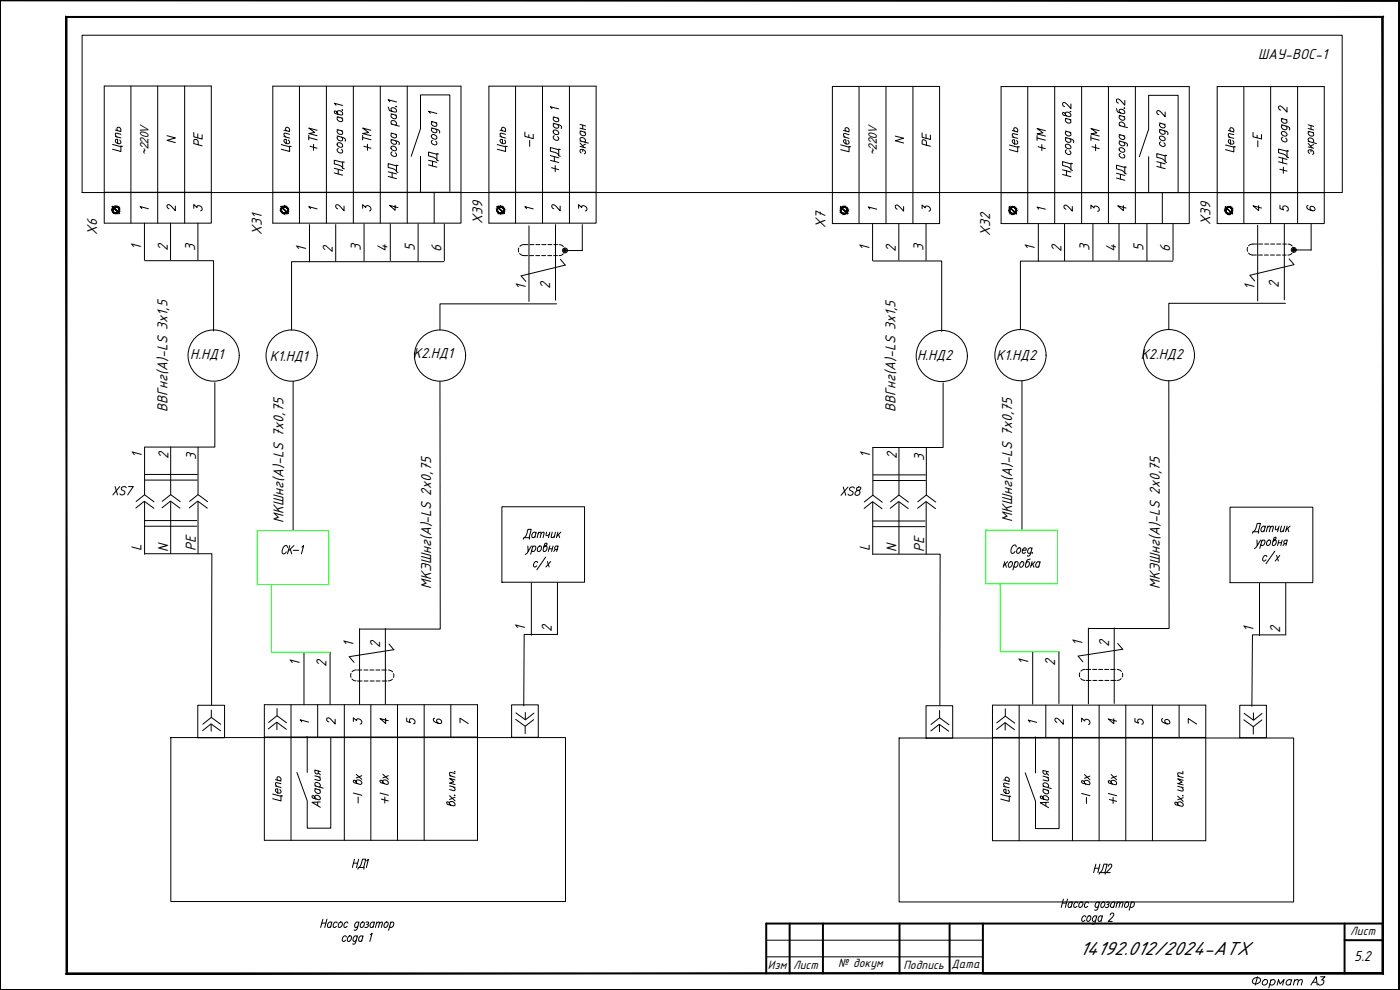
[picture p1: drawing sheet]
<svg xmlns="http://www.w3.org/2000/svg" width="420mm" height="297mm" viewBox="0 0 420 297" stroke-linecap="round" stroke-linejoin="round" font-family="sans-serif">
<!-- layer: 0 -->
<g fill="#000" stroke="#000" stroke-width=".3">
<path d="M0 .2h419.8zM0 .2h419.9z"/>
<path d="M419.8 .2v296.7zM419.9 .2v296.8z"/>
<path d="M34.8 61.9l.3 .2zM34.8 61.9l.3 .2zM34.4 62l.4-.1zM34.4 62h.4zM34 62.2l.4-.2zM34 62.2l.4-.1zM34 62.2l-.2 .4zM33.8 62.6h.2l.1-.3zM33.8 62.6h.2l-.3 .4zM34 62.6l-.3 .4zM33.7 63h.2l-.1 .4zM33.9 63l-.1 .4zM33.8 63.4l.2-.1v.4zM34 63.3v.4zM34.1 63.6l.3 .4zM34.1 63.6l.3 .4zM34.4 63.8l.4 .2zM34.4 63.8l.4 .2zM34.8 63.9l.4 .1zM34.8 63.9l.4 .1zM35.1 63.8l.5-.1zM35.1 63.8l.5-.1zM35.4 63.6l.4-.2-.2 .3zM35.6 63.3l-.2 .3 .4-.2zM35.9 63l-.1 .4zM35.7 63l-.1 .3zM35.8 62.6l.1 .4zM35.6 62.6l.1 .4 .1-.4zM35.6 62.2v.4zM35.6 62.2v.4zM35.2 62l.4 .2-.2 .1zM35.2 62l.2 .3z"/>
<path d="M33.7 62l2.2 2zM33.7 62l2.2 2z"/>
<path d="M85.4 61.9l.4 .2zM85.4 61.9l.4 .2zM85 62l.4-.1v.2zM85 62l.4 .1zM84.7 62.3l.3-.3zM84.7 62.3l.3-.2zM84.7 62.3l-.3 .3zM84.4 62.6l.4-.3zM84.4 62.6l-.1 .4zM84.5 62.6l-.2 .4zM84.3 63h.2l-.1 .4zM84.5 63l-.1 .4zM84.4 63.4l.3 .3zM84.5 63.4l.2 .3zM84.7 63.7l.3 .3zM84.8 63.7l.2 .3zM85 63.9l.4 .2zM85 63.9l.4 .2zM85.4 63.9l.4 .1-.4 .1zM85.4 63.9l.4 .1zM85.8 63.9l.4-.2zM85.8 63.9l.4-.2zM86.1 63.7l.3-.3zM86.3 63.4l-.2 .3zM86.5 63l-.2 .4zM86.3 63v.4l.2-.4zM86.4 62.6l.1 .4h-.2zM86.3 62.6v.4zM86.2 62.3l.2 .3zM86.1 62.3l.2 .3-.1-.3zM85.8 62l.4 .3zM85.8 62l.3 .3z"/>
<path d="M84.3 62l2.1 2.1 .1-.1zM84.4 61.9l2.1 2.1-2.2-2z"/>
<path d="M150.2 61.9l.4 .2zM150.2 61.9l.4 .2zM149.9 62l.3-.1v.2zM149.9 62l.3 .1zM149.5 62.2l.4-.2zM149.5 62.2l.4-.1zM149.5 62.2l.1 .1-.3 .3zM149.3 62.6l.3-.3zM149.3 62.6l-.1 .4zM149.4 62.6l-.2 .4zM149.2 63l.1 .4zM149.3 63v.4zM149.3 63.4l.2 .3zM149.4 63.4l.1 .3zM149.5 63.7l.4 .3zM149.6 63.7l.3 .3zM149.9 63.9l.3 .2zM149.9 63.9l.3 .2zM150.2 63.9l.5 .1-.5 .1zM150.2 63.9l.5 .1zM150.6 63.9l.4-.2zM150.6 63.9l.4-.2zM150.9 63.7l.4-.3zM151.1 63.4l-.2 .3 .4-.3zM151.3 63v.4h-.2zM151.2 63l-.1 .4 .2-.4zM151.3 62.6v.4h-.1zM151.1 62.6l.1 .4 .1-.4zM151 62.2l.3 .4h-.2zM151 62.2l.1 .4zM150.7 62l.2 .3zM150.7 62l.2 .3z"/>
<path d="M149.1 62l2.2 2.1 .1-.1zM149.2 61.9l2.2 2.1z"/>
<path d="M253.3 62l.4 .1v.2zM253.3 62l.4 .3zM252.9 62.1l.4-.1v.2zM252.9 62.1l.1 .2 .3-.1zM252.6 62.3l.3-.2 .1 .2zM252.6 62.3h.4zM252.6 62.3l.1 .1-.4 .3zM252.3 62.7l.4-.3zM252.3 62.7v.4zM252.5 62.7l-.2 .4zM252.3 63.1v.4zM252.4 63.1l-.1 .4zM252.3 63.5l.3 .4zM252.5 63.4l.1 .5zM252.6 63.9l.1-.2 .2 .4zM252.7 63.7l.2 .4zM253 64l.3 .2zM253 64l.3 .2zM253.3 64l.4 .1zM253.3 64l.4 .1zM253.7 64l.4-.1zM253.7 64l.4-.1zM254 63.7l.3-.2-.2 .4zM254.2 63.4l-.2 .3zM254.4 63.1l-.2 .3zM254.3 63.1l-.1 .3 .2-.3zM254.3 62.7l.1 .4h-.1zM254.2 62.7l.1 .4zM254.1 62.3l.2 .4zM254.1 62.3l.1 .4zM253.7 62.1l.4 .2zM253.7 62.1l.3 .3z"/>
<path d="M252.2 62.1l2.3 2zM252.2 62.1l.1-.1 2.2 2.1z"/>
<path d="M304 62l.3 .3zM304 62l.3 .3zM303.5 62.1l.5-.1zM303.5 62.1l.5 .1zM303.2 62.3h.4zM303.2 62.3h.4zM303.2 62.3l.1 .2-.3 .2zM303 62.7l.3-.2zM303 62.7l-.1 .4zM303.1 62.8l-.2 .3zM302.9 63.1l.1 .4zM303 63.1v.4zM303 63.5l.2 .4zM303.1 63.5l.1 .4zM303.2 63.9l.3 .2zM303.3 63.8l.2 .3 .1-.1zM303.6 64l.4 .2-.5-.1zM303.6 64l.4 .2zM304 64l.4 .1-.4 .1zM304 64l.4 .1-.1-.1zM304.3 64l.4-.1-.3 .2zM304.3 64l.4-.1zM304.6 63.8l.4-.3zM304.8 63.5l-.2 .3 .4-.3zM305.1 63.1l-.1 .4h-.2zM304.9 63.1l-.1 .4 .3-.4zM305 62.7l.1 .4h-.2zM304.8 62.8l.1 .3 .1-.4zM304.7 62.3l.3 .4-.2 .1zM304.7 62.3l.1 .5zM304.4 62.1l.2 .4zM304.4 62.1l.2 .4z"/>
<path d="M302.9 62.1l2.1 2.1zM302.9 62.1l2.2 2z"/>
<path d="M368.8 62l.4 .1zM368.8 62l.3 .3zM368.4 62.1l.4-.1zM368.4 62.1l.4 .1zM368 62.3l.4-.2zM368 62.3h.4zM368 62.3l-.2 .4zM367.8 62.7l.2 .1 .1-.3zM367.8 62.7l.2 .1-.3 .3zM368 62.8l-.3 .3zM367.7 63.1h.2l-.1 .4zM367.9 63.1l-.1 .4h.2zM367.8 63.5h.2v.4zM368 63.5v.4zM368 63.9l.4 .2zM368.1 63.8l.3 .3zM368.4 64l.4 .2-.4-.1zM368.4 64l.4 .2zM368.8 64l.4 .1-.4 .1zM368.8 64l.4 .1zM369.1 64l.5-.1-.4 .2zM369.1 64l.5-.1zM369.4 63.8l.4-.3zM369.7 63.5l-.3 .3zM369.9 63.1l-.2 .4zM369.7 63.1v.4zM369.8 62.7l.1 .4zM369.7 62.8v.3l.1-.4zM369.6 62.3l.1 .5zM369.6 62.3l.1 .5zM369.2 62.1l.4 .2-.2 .2zM369.2 62.1l.2 .4z"/>
<path d="M367.7 62.1l2.2 2zM367.7 62.1l2.2 2z"/>
<path d="M.1 .2l-.1 296.8zM0 .2v296.8zM0 .2v296.8zM0 .2v296.8z"/>
<path d="M19.8 4.9v287.3l.3-.3zM19.8 4.9l.3 .3v286.7zM19.8 4.9l.3 .3 395-.3zM20.1 5.2l395-.3-.3 .3zM415.1 4.9l-.3 .3 .3 287zM414.8 5.2l.3 287-.3-.3zM19.8 292.2h395.3l-.3-.3zM19.8 292.2l.3-.3h394.7z"/>
<path d="M.1 296.9l419.8 .1zM.1 296.9l419.8 .1z"/>
</g>
<!-- layer: SYMS -->
<g fill="none" stroke="#000" stroke-width=".3">
<path d="M24.6 10.6h378.2v47.2h-378.2zM43.3 67v11.1M43.5 78.2h20.6v21.1M51.2 67v11M59.4 67v11M92.9 67.4v11.2M100.8 67.4v11M109.3 67.2v11.1M117.1 67.2v11M125.5 67.2v11.1M133.2 78.5h-45.7v20.5M133.3 67.2v11"/>
<path d="M158.7 67.8v22.7M166.7 67.4v22.7M174.8 67.4v7.8M261.9 67.1v11.1M262.1 78.3h20.5v21.1M269.7 67.1v10.9M277.9 67.1v11M311.6 67.3v11.1M319.5 67.3v10.9M328 67v11.2M335.8 67v11M344.2 67v11.2"/>
<path d="M352 78.3h-45.8v20.6M352 67v11M377.4 67.6v22.7M385.4 67.3v22.6M393.5 67.2v7.9M167 91.2h-35v7.8M385.8 91h-35v7.9M64.5 114.8v19.3h-21.1M88 114.4v44.8M132 114.4l.1 74.4h-24M283 114.9v19.4h-21.1M306.7 114.2v44.8"/>
<path d="M350.8 114.2l.1 74.4h-24.1M43.4 150.5v15.8M51.2 150.6v15.5M59.4 150.6v15.5M160.9 159.7l-.4 1.6M161.6 159.7l-.4 1.6M164 159.7l-.1 .6 .1 .4 .8-.4M165 159.7l-.4 1.6M165.7 159.7l-.3 1.5 .4 .1 .6-.4M166.7 159.7l-.4 1.6M167.4 159.7l-.4 1.6M168.3 159.7l-1.2 1.2"/>
<path d="M261.9 150.7v15.7M269.8 150.7v15.5M278 150.7v15.6M376.2 159.5a3.2 3.2 0 0 0 1.1-2.5h1l-.7 2.5M379.6 158.2v-.2a.95 .95 0 0 0-1 .4 .95 .95 0 0 0 .1 1.1l.7-.3M379.8 157.8l-.5 1.7M380.4 158.3l.5-.5 .4 .2-.4 1.5M380.5 157.8l-.5 1.7M381.3 158.3l.5-.5 .3 .2-.3 1.5M382.9 157.8v1.1l.8-.5M383.9 157.8l-.5 1.7M384.6 157.8l-.3 1.6 .4 .1 .5-.5"/>
<path d="M385.6 157.8l-.5 1.7M386.3 157.8l-.5 1.7M386.5 158.6l.3 .9M387.2 157.8l-1.2 1.2M43.3 166.1h20.3l-.1 45.5M86.3 164.3l-.1-.3a.66 .66 0 0 0-.7-.3 .66 .66 0 0 0-.5 .6l-.3 1a.66 .66 0 0 0 .4 .9 .66 .66 0 0 0 .8-.6M87 163.7l-.7 2.5M87.1 164.7l.4 1.5M88 165.1h1.6M88.2 163.7l-1.7 1.6M90.6 164.2l.5-.5-.6 2.5M157.1 161.8l.1-.5h1.8l-.2 .5"/>
<path d="M157.4 161.3a3.4 3.4 0 0 0 1.1-2.5h.9l-.6 2.5M158.4 163.8l.1 1.7 1-1.7M158.5 165.5l-.9 .8M159.5 174.9v15.7M159.8 164.2l.3-.3a.44 .44 0 0 1 .4-.1 .44 .44 0 0 1 .3 .4l-.1 .6a.75 .75 0 0 1-1 .6l-.1-.3M159.9 163.8l-.6 2.5M160.8 160l-.1-.2a.93 .93 0 0 0-1 .4 .93 .93 0 0 0 .2 1.1l.7-.3M161.3 168.8l-.1-.2a.94 .94 0 0 0-1 .4 .94 .94 0 0 0 .2 1.1l.7-.3M161.5 160.1l.4-.3h.5l-.3 1.5M161.5 164.2l.3-.3a.44 .44 0 0 1 .4-.1 .44 .44 0 0 1 .3 .4l-.1 .6a.75 .75 0 0 1-1 .6l-.2-.3zM162.4 160.1l.4-.3h.5l-.3 1.5M163.7 163.8h.2a.85 .85 0 0 1 .2 1.1 .85 .85 0 0 1-1.1 .4l.4-2.1 .7-.2 .1 .4-1 .8"/>
<path d="M163.7 167.2l-2.6 3.8M164.3 168.5l.5 1.6M164.8 164.7h1M165 163.8l-.5 1.7M165.3 168.5l-1.5 1.6M166 163.8l-.5 1.7M166.7 164.9l-.5 .6M167.2 164.9h-.5l-.2-.5 .5-.6h.5l-.5 1.7M167.3 174.8v15.6M167.6 160.3l.4 1M261.9 166.3h20.3l-.1 45.4M301.5 168.5l-.4 1.7"/>
<path d="M301.7 169.2l.3 1M302.4 168.5l-1.2 1.2M303.1 168.6l.5-.1a.93 .93 0 0 1 .1 1.1 .93 .93 0 0 1-1 .5l-.1-.6zM304.5 168.9l.8-.4a.93 .93 0 0 1 .1 1.1 .93 .93 0 0 1-1 .5l-.1-.3M304.7 168.5l-.7 2.5M305 164.1v-.2a.64 .64 0 0 0-.7-.4 .64 .64 0 0 0-.6 .6l-.3 1v.6l.3 .3a.81 .81 0 0 0 .9-.6M305.4 164.7l.7-.3a.93 .93 0 0 1 .1 1.1 .93 .93 0 0 1-1 .4l-.1-.6zM306.2 168.9l.5-.4a.88 .88 0 0 1 .5 1 .88 .88 0 0 1-.9 .7l-.3-.4zM306.9 165.1h1v-.6a.91 .91 0 0 0-1 .4 .91 .91 0 0 0 .1 1.1l.8-.3M309.2 167.7l-1.1 .6-.3 1.8a.95 .95 0 0 0 1-.5 .95 .95 0 0 0-.1-1.1l-.7 .4M309.6 164.7l-.1-.2a.91 .91 0 0 0-1 .4 .91 .91 0 0 0 .2 1.1l.7-.3M309.8 164.4l-.6 1.9-.5 .6-.4-.2"/>
<path d="M309.8 168.5l-.5 1.7M309.8 165.8l-.1 .1h.2M309.9 169.2l.4 1M310.6 168.5l-1.2 1.2M312.1 168.9l-.1-.3a.95 .95 0 0 0-1 .5 .95 .95 0 0 0 .1 1.1l.7-.4M312.2 168.5l-.5 1.7M375.9 160l.1-.5h1.8l-.1 .5M377.2 162l.1 1.7 1-1.7M377.3 163.7l-.8 .8M378 175v15.7M378.7 162.4l.7-.4a.93 .93 0 0 1 .1 1.1 .93 .93 0 0 1-1 .5l-.1-.2M378.8 162l-.7 2.5"/>
<path d="M380.2 167l-.1-.2a.93 .93 0 0 0-1 .4 .93 .93 0 0 0 .1 1.1l.7-.3M380.4 162.4l.7-.4a.93 .93 0 0 1 .1 1.1 .93 .93 0 0 1-1 .5l-.1-.6zM382.5 162h.3a.93 .93 0 0 1 .1 1.1 .93 .93 0 0 1-1 .5l.4-2.2 .6-.2-.1 .6-.7 .6M382.6 165.3l-2.7 3.8M383.1 166.7l.6 1.6M383.6 162.8h1M383.8 162l-.4 1.7M384.1 166.7l-1.4 1.6M384.8 162l-.4 1.7M385.5 163.1l-.5 .6M385.9 174.9v15.6M386.1 163.1h-.6l-.2-.3v-.3l.5-.5h.5l-.4 1.7"/>
<path d="M91.2 195.8v15.6M99.1 195.7v15.6M107.9 188.6v22.7M115.7 188.5v22.7M167.2 190.4h-9.9l-.1 21.4M309.9 195.6v15.7M317.8 195.5v15.6M326.6 188.5v22.6M334.4 188.4v22.7M385.7 190.5h-9.8l-.2 21.4M106.1 259h1.2M106.4 257.8l-.7 2.5"/>
<path d="M107.7 257.8l-.7 2.5M110 258.3l.6-.5-.7 2.5M96.6 277h1.2M96.9 275.8l-.7 2.5M98.1 275.8l-.6 2.5M99.5 277l-.1-.2a.91 .91 0 0 0-1 .4 .91 .91 0 0 0 .2 1.1l.7-.4M99.6 276.6l-.4 1.7M101.2 277l-.1-.2a.9 .9 0 0 0-1 .4 .9 .9 0 0 0 .1 1.1l.8-.4M101.8 277a.53 .53 0 0 1 .8-.2 .92 .92 0 0 1 0 1 .92 .92 0 0 1-1 .4l-.1-.6zM104.4 277l-.1-.2a.9 .9 0 0 0-1 .4 .9 .9 0 0 0 .2 1.1l.7-.4M107.4 260.8l.1-.5h1.8l-.1 .5M107.7 277l-.2-.2a.9 .9 0 0 0-1 .4 .9 .9 0 0 0 .2 1.1l.7-.4"/>
<path d="M107.7 260.3a3.4 3.4 0 0 0 1.1-2.5h1l-.7 2.5M107.7 276.6l-.6 2.3-.4 .2-.4-.1M108.4 277a.53 .53 0 0 1 .8-.2 .92 .92 0 0 1 0 1 .92 .92 0 0 1-1 .4l-.1-.6zM109.9 276.8h.8a.49 .49 0 0 1-.6 .6M110.3 277.4l.2 .2-.1 .5-.3 .2-.6-.1M112.3 277l-.1-.2a.93 .93 0 0 0-1 .4 .93 .93 0 0 0 .1 1.1l.7-.4M112.4 276.6l-.5 1.7M113 277.1l.5-.5 .4 .2-.4 1.5M113.1 276.6l-.5 1.7M113.9 277.1l.5-.5 .4 .2-.4 1.5M115.5 277l.2-.2a.44 .44 0 0 1 .5-.2 .44 .44 0 0 1 .3 .4l-.3 .9-.4 .4h-.3l-.3-.4zM117.2 277l.2-.2a.44 .44 0 0 1 .5-.2 .44 .44 0 0 1 .3 .4l-.1 .6-.4 .6a.44 .44 0 0 1-.5 .1 .44 .44 0 0 1-.3-.4"/>
<path d="M117.3 276.6l-.7 2.5M318.8 271h1.3M319.2 269.8l-.7 2.5M320.4 269.8l-.7 2.5M321.8 271l-.2-.3a.91 .91 0 0 0-.9 .5 .91 .91 0 0 0 .1 1.1l.7-.4M321.9 270.6l-.5 1.7M323.5 271l-.2-.3a.9 .9 0 0 0-1 .5 .9 .9 0 0 0 .2 1.1l.7-.4M324 271l.2-.3a.44 .44 0 0 1 .5-.1 .44 .44 0 0 1 .3 .4l-.1 .6-.4 .5a.44 .44 0 0 1-.5 .2 .44 .44 0 0 1-.3-.4zM325.9 275.2l-.1-.3a.92 .92 0 0 0-1.1 .5 .92 .92 0 0 0 .2 1.1l.7-.4M326.4 275.2l.7-.4a.93 .93 0 0 1 .2 1.1 .93 .93 0 0 1-1 .4l-.2-.6zM326.7 271l-.1-.3a.9 .9 0 0 0-1.1 .5 .9 .9 0 0 0 .2 1.1l.7-.4M329.1 275.2l-.1-.3a.94 .94 0 0 0-1.1 .4 .94 .94 0 0 0 .2 1.2l.7-.4"/>
<path d="M329.2 274.8l-.7 2.3-.3 .2-.5-.1M329.9 271l-.1-.3a.89 .89 0 0 0-1.1 .5 .89 .89 0 0 0 .2 1.1l.7-.4M330 270.6l-.7 2.3-.3 .2-.5-.1M330.6 271a.53 .53 0 0 1 .9-.3 .92 .92 0 0 1 0 1.1 .92 .92 0 0 1-1 .3l-.1-.5zM330.8 275.2l-.1-.3a.93 .93 0 0 0-1 .5 .93 .93 0 0 0 .1 1.1l.7-.4M330.9 274.8l-.5 1.7M332.1 270.7h.8l-.1 .5-.5 .1M332.6 271.3l.2 .3-.1 .5-.4 .2-.6-.2M333.2 274.6l.5-.6 .6 .2-.5 1.1-1.2 1.2h1.2M334.5 271l-.1-.3a.93 .93 0 0 0-1 .5 .93 .93 0 0 0 .1 1.1l.8-.4M334.6 270.6l-.4 1.7M335.2 271.1l.6-.5 .3 .1-.3 1.6"/>
<path d="M335.3 270.6l-.4 1.7M336.1 271.1l.6-.5 .3 .1-.3 1.6M337.7 271l.8-.4a.91 .91 0 0 1 .1 1.1 .91 .91 0 0 1-1 .4l-.1-.5zM339.4 271l.3-.3a.44 .44 0 0 1 .4-.1 .44 .44 0 0 1 .3 .4v.6l-.5 .5-.5 .2-.2-.4M339.6 270.6l-.7 2.5M104 281.2l-.2-.3a.92 .92 0 0 0-1 .5 .92 .92 0 0 0 .2 1.1l.7-.4M104.5 281.2l.7-.4a.93 .93 0 0 1 .2 1.1 .93 .93 0 0 1-1 .4l-.2-.5zM107.2 281.2l-.1-.3a.92 .92 0 0 0-1.1 .5 .92 .92 0 0 0 .2 1.1l.7-.4M107.3 280.8l-.7 2.3-.3 .2-.5-.1M108.9 281.2l-.1-.3a.93 .93 0 0 0-1 .5 .93 .93 0 0 0 .1 1.1l.7-.4M109 280.8l-.5 1.7M111.1 280.4l.6-.4-.7 2.5"/>
<circle cx="169.6" cy="75.1" r=".74"/>
<circle cx="169.6" cy="75.1" r=".44"/>
<circle cx="169.6" cy="75.1" r=".23"/>
<circle cx="388.3" cy="75" r=".74"/>
<circle cx="388.3" cy="75" r=".44"/>
<circle cx="388.3" cy="75" r=".23"/>
<circle cx="64.1" cy="106.7" r="7.7"/>
<circle cx="87.5" cy="106.7" r="7.7"/>
<circle cx="132.1" cy="106.7" r="7.7"/>
<circle cx="282.6" cy="106.8" r="7.7"/>
<circle cx="306.3" cy="106.6" r="7.7"/>
<circle cx="350.8" cy="106.6" r="7.7"/>
</g>
<!-- layer: 0 -->
<g fill="none" stroke="#000" stroke-width=".3">
<path d="M31.3 25.8h32.1v41.2h-32.1zM34.6 39l1.7 .5M35.3 39.2a.63 .63 0 0 1 .1-1.1 .63 .63 0 0 1 .9 .7v.4l-.3 .2M39.3 25.8v41.2M47.3 25.8v41.2M55.4 25.8v41.2M81.9 25.9h56.4v41.1h-56.4zM89.9 25.9v41.1M95.2 39.1l-2.5-.7 1.7 1.3-1.7 .4 2.5 .6M98 25.9v41.1M100.8 31.6l-.5-.6 2.5 .7M101.2 33.8a.86 .86 0 0 1 1-.6 .86 .86 0 0 1 .6 1.1l-.4 .2-1.8-.4-.3-.4 .2-.4a1.12 1.12 0 0 1 1 1"/>
<path d="M101.2 38.9l1.6 .4M101.2 35l1.6 .5M101.5 39a.86 .86 0 0 0 0 1.1 .86 .86 0 0 0 1.1 .2l.2-.6-.3-.5M101.5 35.1a.86 .86 0 0 0 0 1.2 .86 .86 0 0 0 1.1 .1l.2-.5-.3-.5M102.7 32.9v.2l-.1-.1M106 25.9v41.1M111.3 39.1l-2.5-.7 1.8 1.3-1.8 .4 2.5 .6M114.1 25.9v41.1M116.5 32.1l.3 1 1.9 .5a.86 .86 0 0 0-.2-1.1 .86 .86 0 0 0-1.2 .1l.4 .8M117 30.6l-.5-.7 2.5 .7M117.3 39.9l1.7 .5M117.3 37.2l2.5 .7"/>
<path d="M117.3 34.1l1.7 .5M117.7 37.3l-.3-.3a.52 .52 0 0 1 .3-.8 .84 .84 0 0 1 1.1 .2 .84 .84 0 0 1-.1 1.1M117.7 34.2a.54 .54 0 0 0-.3 .9l.9 .5 .6-.1a.66 .66 0 0 0-.2-1M118.9 31.9l.1 .1-.3-.1M122.2 25.9v41.1M129.1 34l-.5-.6 2.5 .7M129.5 38.4l2.2 .7 .3 .3-.2 .5M129.5 36.4l1.6 .5M129.8 38.5l-.1 .1a.87 .87 0 0 0 .1 1.1 .87 .87 0 0 0 1.2 0l.1-.5-.3-.5M129.8 36.6a.84 .84 0 0 0 0 1.1 .84 .84 0 0 0 1.1 .1l.2-.5-.3-.5M146.7 25.9h32.2v41.1h-32.2zM154.7 25.9v41.1"/>
<path d="M162.8 25.9v41.1M165.7 32.6l-.5-.6 2.5 .7M166 37l2.3 .7 .2 .3-.1 .6M166 35.1l1.7 .4M166.1 39.1a.95 .95 0 0 1 1.1 .1 .95 .95 0 0 1 .4 1 .97 .97 0 0 1-1.1 0 .97 .97 0 0 1-.4-1.1zM166.4 37.1a.79 .79 0 0 0 .1 1.2 .79 .79 0 0 0 1.2-.5l-.4-.5M166.4 35.2a.84 .84 0 0 0-.1 1.1 .84 .84 0 0 0 1.1 .2l.2-.1a.66 .66 0 0 0-.3-1M170.9 25.9v41.1M249.8 25.9h32.2v41.2h-32.2zM257.8 25.9v41.2M265.9 25.9v41.2M274 25.9v41.2"/>
<path d="M300.4 26h56.5v41.1h-56.5zM308.4 26v41.1M313.7 39.2l-2.5-.6 1.8 1.3-1.8 .3 2.5 .6M316.5 26v41.1M319.7 34.3a.85 .85 0 0 1 1.1-.6 .85 .85 0 0 1 .6 1l-.5 .3-1.8-.5-.2-.6 .3-.2 .3 .2 .6 .9M319.7 39.3l1.7 .5M319.7 35.5l1.7 .4M320.1 39.4a.83 .83 0 0 0-.1 1.2 .83 .83 0 0 0 1.1 .1h.2a.64 .64 0 0 0-.3-1M320.1 35.6a.84 .84 0 0 0-.1 1.1 .84 .84 0 0 0 1.1 .2l.2-.1a.64 .64 0 0 0-.3-1M321.3 33.4l.1 .1-.3-.1M321.4 31.2v1.4l-1.2-1.3-.6-.5h-.5l-.2 .6 .6 .6M324.6 26v41.1"/>
<path d="M329.9 39.2l-2.5-.6 1.8 1.3-1.8 .3 2.5 .6M332.7 26v41.1M335.1 32.6l.2 .7 .4 .4 1.6 .4a.87 .87 0 0 0-.1-1.1 .87 .87 0 0 0-1.1-.2l-.1 .1a.64 .64 0 0 0 .3 1M335.9 37.7l2.5 .6M335.9 34.6l1.7 .4M336.3 37.7a.64 .64 0 0 1-.3-.9 .97 .97 0 0 1 1.1 0 .97 .97 0 0 1 .3 1.1l-.2 .1M336.3 34.7l-.3 .1a.93 .93 0 0 0 .4 1.1 .93 .93 0 0 0 1.2-.1l-.4-.8M337.4 32.3l.2 .2-.3-.1M337.6 30.1v1.5l-1.6-1.7-.8-.1v.8l.5 .3M340.7 26v41.1M348 38.8l1.9 .6a.73 .73 0 0 1 .6 .8l-.1 .2M348 36.9l1.7 .5"/>
<path d="M348.4 38.9l-.2 .1a.89 .89 0 0 0 .2 1.2 .89 .89 0 0 0 1.1 0 .64 .64 0 0 0-.2-1M348.4 37a.84 .84 0 0 0-.1 1.1 .84 .84 0 0 0 1.1 .2l.3-.6-.4-.5M349.7 33.6v1.4l-1.2-1.3-.6-.5h-.5l-.2 .7 .6 .5M365.3 26h32.1v41.1h-32.1zM373.3 26v41.1M381.3 26v41.1M384.6 37.5l2.2 .7 .3 .3-.2 .5M384.6 35.5l1.6 .5M384.7 39.6a.97 .97 0 0 1 1.1 .1 .97 .97 0 0 1 .3 1 .97 .97 0 0 1-1.1 0 .97 .97 0 0 1-.3-1.1zM384.9 37.5l-.1 .1a.81 .81 0 0 0 .3 1.2 .81 .81 0 0 0 1.1-.5l-.3-.5M384.9 35.6l-.2 .2a.93 .93 0 0 0 .4 1.1 .93 .93 0 0 0 1.1-.2l-.3-.8M386.2 32.2v1.4l-2-1.8a.64 .64 0 0 0-.5 .7 .64 .64 0 0 0 .6 .5"/>
<path d="M389.4 26v41.1M31.3 57.7h32.1M33.8 43.3l2.5 .7M34.6 41l1.7 .4M35.9 42a.61 .61 0 0 1 .4 .6 .61 .61 0 0 1-.4 .5 .88 .88 0 0 1-1-.2 .88 .88 0 0 1-.1-1.1l.5 .1v1.1M36.3 40.3l-1.6-.4-.1 .6 .5 .6M36.7 43.9l-.4-.1v1.7l-2.5-.7M81.9 57.7h56.4M92.7 41.3l2.5 .6M92.7 40.6v1.4M93 43.9l2.2 .6M94.1 43.3v1.8"/>
<path d="M100.3 51.9l2.5 .7M100.3 50.5l2.5 .7M101.2 40.8l2.2 .7 .3 .4-.2 .5M101.3 43a.97 .97 0 0 1 1.1 0 .97 .97 0 0 1 .3 1.1 .95 .95 0 0 1-1.1-.1 .95 .95 0 0 1-.3-1zM101.5 44.5a.51 .51 0 0 0-.2 .9l.2 .3 1 .2a.54 .54 0 0 0 .2-.8l-.2-.3M101.5 40.9l-.1 .1a.85 .85 0 0 0 .2 1.1 .85 .85 0 0 0 1.2-.2l-.3-.8M101.5 50.8v1.4M102.8 48.7l-2.5-.6v1.1a2.97 2.97 0 0 1 2.5 1.2M103.3 48.7l-.5-.2v2l.5 .2M108.8 41.3l2.5 .6M108.8 40.6v1.4M109.2 43.9l2.1 .6"/>
<path d="M110.3 43.3v1.8M116.5 52.9l2.5 .7M116.5 51.5l2.5 .7M117.3 41.9l2.3 .6 .2 .4-.1 .5M117.4 44a.93 .93 0 0 1 1.1 0 .93 .93 0 0 1 .4 1.1 .94 .94 0 0 1-1.1 0 .94 .94 0 0 1-.4-1.1zM117.7 45.6a.52 .52 0 0 0-.3 .8l.7 .5 .8-.1a.66 .66 0 0 0-.2-1M117.7 41.9l-.1 .1a.87 .87 0 0 0 .2 1.2 .87 .87 0 0 0 1.2-.2l-.3-.8M117.7 40a.52 .52 0 0 0-.3 .9l.9 .5 .6-.1a.65 .65 0 0 0-.2-1M117.7 51.8v1.5M119 49.8l-2.5-.7v1.1a3.2 3.2 0 0 1 2.5 1.2M119.5 49.7l-.5-.1v2l.5 .1M123.4 46.9l2.8-8.3v-10.1h8.8v28.9"/>
<path d="M126.2 46.9v10.6M128.6 49.5l2.5 .7M128.6 48.1l2.5 .6M129.6 40.5a.86 .86 0 0 1 1.1 .1 .86 .86 0 0 1 .1 1.2l-1-.3a.66 .66 0 0 1-.2-1zM129.8 42.1a.87 .87 0 0 0 0 1.2 .87 .87 0 0 0 1.2 0l.1-.4-.3-.5M129.8 48.4v1.4M130.3 57.7v9.3M131.1 46.3l-2.5-.7v1.2a3.2 3.2 0 0 1 2.5 1.1M131.6 46.2l-.5-.1v2l.5 .1M146.7 57.7h32.2M165.2 48.1l2.5 .7M165.2 46.7l2.5 .7"/>
<path d="M165.5 50.3l2.2 .6M166.4 40.7a.79 .79 0 0 0 .1 1.3 .79 .79 0 0 0 1.2-.5l-.4-.5M166.4 47v1.4M166.6 49.7v1.8M167.7 44.9l-2.5-.6v1.1a2.97 2.97 0 0 1 2.5 1.2M168.1 44.9l-.4-.2v2.1l.4 .1M249.8 57.8h32.2M300.4 57.8h56.5M311.2 41.4l2.5 .7M311.2 40.7v1.4M311.6 44l2.1 .6M312.7 43.4v1.8"/>
<path d="M318.9 52.4l2.5 .6M318.9 51l2.5 .6M319.7 41.3l2.3 .7 .2 .3-.1 .5M319.8 43.4a.97 .97 0 0 1 1.1 .1 .97 .97 0 0 1 .4 1 .97 .97 0 0 1-1.1 0 .97 .97 0 0 1-.4-1.1zM320.1 45a.85 .85 0 0 0-.1 1.2 .85 .85 0 0 0 1.3 0 .64 .64 0 0 0-.3-1M320.1 41.3l-.1 .1a.87 .87 0 0 0 .2 1.2 .87 .87 0 0 0 1.2-.2l-.4-.8M320.1 51.3v1.4M321.4 49.2l-2.5-.7v1.1a2.97 2.97 0 0 1 2.5 1.2M321.9 49.1l-.5-.1v2l.5 .1M327.4 41.4l2.5 .7M327.4 40.7v1.4M327.7 44l2.2 .6"/>
<path d="M328.8 43.4v1.8M335.1 53.4l2.5 .7M335.1 52l2.5 .6M335.9 42.3l2.3 .7 .2 .4-.2 .4M335.9 40.4l1.7 .4M336 44.4a.97 .97 0 0 1 1.1 .1 .97 .97 0 0 1 .3 1 .97 .97 0 0 1-1.1 0 .97 .97 0 0 1-.3-1.1zM336.3 46l-.3 .2a.93 .93 0 0 0 .4 1.1 .93 .93 0 0 0 1.2-.2l-.4-.8M336.3 42.4h-.2a.89 .89 0 0 0 .1 1.2 .89 .89 0 0 0 1.2 0 .64 .64 0 0 0-.2-.9M336.3 40.5a.84 .84 0 0 0-.1 1.1 .84 .84 0 0 0 1.1 .2l.3-.6-.4-.5M336.3 52.3v1.4M337.6 50.2l-2.5-.6v1.1a3.3 3.3 0 0 1 2.5 1.1M338 50.2l-.4-.2v2.1l.4 .1"/>
<path d="M341.9 47l2.8-8.2v-10.2h8.9v28.9M344.7 47v10.6M347.2 49.9l2.5 .7M347.2 48.5l2.5 .7M348.1 41a.97 .97 0 0 1 1.1 0 .97 .97 0 0 1 .3 1.1 .97 .97 0 0 1-1.1-.1 .97 .97 0 0 1-.3-1zM348.4 42.6l-.3 .1a.93 .93 0 0 0 .4 1.1 .93 .93 0 0 0 1.2-.2l-.4-.8M348.4 48.8v1.4M348.8 57.8v9.3M349.7 46.8l-2.5-.7v1.1a3.3 3.3 0 0 1 2.5 1.2M350.1 46.7l-.4-.1v2l.4 .1M365.3 57.8h32.1M383.7 48.5l2.5 .7"/>
<path d="M383.7 47.1l2.5 .7M384.1 50.8l2.1 .5M384.9 41.2a.85 .85 0 0 0 0 1.2 .85 .85 0 0 0 1.2 0l.1-.5-.3-.5M384.9 47.4v1.5M385.1 50.2v1.8M386.2 45.4l-2.5-.7v1.1a3.2 3.2 0 0 1 2.5 1.2M386.7 45.3l-.5-.1v2l.5 .1M155.7 74.4v1.2M156 76.1l.9 .6h1.5M158.4 73.4h-1.4l-1 .5M159 76.7h1.1M159 73.4h1.2"/>
<path d="M160.8 76.7h1.2M160.8 73.4h1.2M162.6 76.7h1.1M162.6 73.4h1.2M164.4 76.7h1.2M164.4 73.4h1.2M166.2 76.7h1.1M166.2 73.4h1.1M167.9 73.4l1.2 .6M168.2 77.8l1.5 1.7-13.2 3.2M169 76.1l-.3 .4-.9 .2M169.4 74.5l-.1 1.2"/>
<path d="M169.5 75.2h5.3M374.4 74.2v1.2M374.7 75.9l1.2 .6M376 76.5h1.1M377.1 73.2l-1.7 .1-.7 .5M377.7 76.5h1.2M377.7 73.2h1.2M379.5 76.5h1.2M379.6 73.2h1.1M381.3 76.5h1.2M381.3 73.2h1.2M383.1 76.5h1.2"/>
<path d="M383.2 73.2h1.1M384.9 76.5h1.1M384.9 73.2h1.2M386.5 73.3h.6l.7 .5M386.9 77.7l1.5 1.7-13.2 3.2M387.7 76l-1.2 .5M388.1 74.3v1.2M388.2 75h5.3M156.3 82.7l1.5 1.7M375.1 82.6l1.5 1.7M43.4 134.2v14.2M51.2 134.1v14.3"/>
<path d="M59.4 134.2v14.2M262 134.3v14.2M269.8 134.2v14.3M278 134.3v14.2M40.8 152.4l2.5-2 2.9 2.1M40.9 150.5l2.5-2.1 2.8 2.2M43.4 157.9h15.7M43.4 156.2h15.7M43.5 144h15.7M43.6 142.4h15.6M48.6 152.4l2.6-2 2.8 2.1M48.7 150.4l2.5-2 2.9 2.1"/>
<path d="M56.8 152.4l2.6-2 2.8 2.1M56.9 150.4l2.5-2 2.9 2.1M150.6 152h24.8v22.7h-24.8zM259.3 152.6l2.6-2.1 2.8 2.1M259.4 150.6l2.6-2 2.8 2.1M262 158h15.6M262 156.3h15.6M262.1 144.2h15.6M262.1 142.5h15.6M267.2 152.5l2.5-2 2.9 2.1M267.3 150.6l2.5-2.1 2.8 2.2M275.4 152.5l2.5-2 2.9 2.1"/>
<path d="M275.4 150.6l2.6-2.1 2.8 2.2M369.1 152.2h24.9v22.6h-24.9zM104.8 197l1.5 1.7M116.8 193.2l1.4 1.8M118.2 194.9l-13.3 2.1M323.5 196.8l1.5 1.8M335.4 193.1l1.6 1.7-13.4 2M59.4 211.6h8v9.7h-8zM60.8 219.2l2.5-2 2.9 2.1M60.9 217.3l2.5-2 2.9 2M63.4 217.3v2.1M63.4 213v2.2"/>
<path d="M79.3 211.4h64v40.7h-64zM80.5 218.7l2.6-2 2.8 2.1M80.6 216.8l2.5-2.1 2.9 2.2M83.1 216.8v2.1M83.1 212.6v2.1M87.3 211.4v40.7M95.3 211.4v9.7M103.3 211.4v40.7M105.4 202l-.1 1.2M105.6 203.7l.7 .5 .5 .1M106.9 201l-1.2 .5M107.3 204.3h1.4"/>
<path d="M107.3 201h1.3M109.2 201h1.2M109.3 204.3h1.1M111 201h1.2M111.1 204.3h1.2M111.3 211.4v40.7M112.8 201h1.2M112.9 204.3h1.1M114.6 201h1.4M114.7 204.3h1.4M116.6 201l1.2 .6M117.8 203.8l-1.3 .5"/>
<path d="M118.1 202.1v1.2M119.3 211.4v40.7M127.3 211.4v40.7M135.3 211.4v9.7M153.5 211.5h8v9.7h-8zM154.8 215.8l2.8 2.1 2.5-2M154.8 213.9l2.9 2.1 2.5-2M157.6 218v2.1M157.6 213.8v2.1M277.9 211.7h8v9.8h-8zM279.4 219.3l2.5-2 2.8 2.1M279.4 217.4l2.6-2 2.8 2.1"/>
<path d="M281.9 217.4v2.1M282 213.2v2.1M297.9 211.6h64v40.7h-64zM299.1 218.8l2.5-2 2.9 2.1M299.1 216.9l2.6-2 2.8 2.1M301.7 216.9v2.2M301.7 212.7v2.1M305.9 211.6v40.7M313.9 211.6v9.7M321.9 211.6v40.7M324.1 201.9v1.2M324.4 203.6l.3 .3 .9 .3"/>
<path d="M325.7 200.9h-.7l-.6 .5M326 204.2h1.4M326 200.9h1.3M327.9 200.9h1.2M328 204.2h1.2M329.7 200.9h1.2M329.8 204.2h1.2M329.9 211.6v40.7M331.5 200.9h1.2M331.6 204.2h1.2M333.3 200.9h1.4M333.4 204.2h1.4"/>
<path d="M335.3 200.9l.9 .2 .3 .4M336.5 203.6l-.7 .5-.6 .1M336.8 202v1.1M337.9 211.6v40.7M345.9 211.6v40.7M353.9 211.6v9.7M372.1 211.6h8v9.7h-8zM373.3 216l2.8 2 2.6-2M373.4 214l2.8 2.1 2.6-2M376.1 218.1v2.1M376.2 213.9v2.1M51.3 221.3h118.4v49.2h-118.4z"/>
<path d="M79.3 221.1h64M81.8 238.2l2.5 .7M82.7 235.8l1.6 .5M82.7 233.9l1.6 .4M83.4 234.1l-.3-.4a.55 .55 0 0 1 .4-.7 .55 .55 0 0 1 .7 .4l.1 .6-.2 .3M84 236.9a.62 .62 0 0 1 .3 .5 .62 .62 0 0 1-.3 .6 .86 .86 0 0 1-1.1-.2 .86 .86 0 0 1 0-1.1h.5v1.2M84.3 235.1l-1.5-.2v.7l.3 .4M84.8 238.8l-.5-.1v1.6l-2.5-.7M92.1 221l.1 10.8M94.5 239.3a.84 .84 0 0 1 .9-.7 .84 .84 0 0 1 .7 .8l-.1 .4-.3 .2-1.8-.5-.3-.7 .4-.1 .8 1M94.5 236.6l1.6 .5M94.5 235.8l2.5 .7"/>
<path d="M94.5 232.8l1.6 .4M94.8 236.7a.84 .84 0 0 0 0 1.2 .84 .84 0 0 0 1.1 .1l.1-.1a.66 .66 0 0 0-.2-.9M94.8 235.9a.65 .65 0 0 1 0-1.1 .87 .87 0 0 1 1.1 .3 .87 .87 0 0 1-.1 1.1M95.5 231.3l-.2 .9h-.3l-.5-.6v-.6l1.6 .5M95.5 231.9l.6 .6M95.7 233.1l.4 .6-.1 .5-1.5-.3M99.3 221.2v27.3h-7.1v-8.2l-3.1-8.5M106 237.9l2.6 .7M106.9 234.6v-.3a.94 .94 0 0 1 1.1-.1 .94 .94 0 0 1 .5 1l-.4 .2-1.8-.5-.3-.4 .2-.4a.77 .77 0 0 1 .8 .8l.3 .2M106.9 232.3l1.7 1.5M107.5 239.1v1.8M108.6 232.7l-1.7 .7"/>
<path d="M114 237.9l2.5 .7M114.4 239.8l2.1 .5M114.9 234.6a.84 .84 0 0 1 .9-.6 .84 .84 0 0 1 .7 .8v.4l-.4 .2-1.8-.5-.3-.7 .4-.1 .9 1M114.9 232.3l1.6 1.5M115.5 239.1v1.8M116.5 232.7l-1.6 .7M134.9 238.7l1.7 1.6M134.9 235.8l1.7 .4M134.9 232.7l1.7 .5M136.1 236.1l.5 .6-.2 .5-1.5-.3M136.4 238.5v.2l-.1-.1M136.4 231.4l.2 .2-.3-.1"/>
<path d="M136.6 234l-1.7-.5 1.3 1.1-1.3 .4 1.7 .4M136.6 232.1l-1.6-.3v.7l.4 .4M136.6 239.2l-1.7 .7M269.8 221.4h118.4v49.2h-118.4zM297.9 221.3h64M310.6 221.1l.2 10.8M313 239.3a.88 .88 0 0 1 1.1-.5 .88 .88 0 0 1 .6 1l-.5 .3-1.8-.5-.2-.7 .6 .1 .6 .8M313 236.7l1.7 .5M313 235.9l2.5 .7M313 232.9l1.7 .4M313.4 236.8a.84 .84 0 0 0-.1 1.2 .84 .84 0 0 0 1.2 .1l.2-.5-.4-.5M313.4 236a.63 .63 0 0 1-.3-1 .97 .97 0 0 1 1.1 .1 .97 .97 0 0 1 .4 1l-.3 .1"/>
<path d="M314.1 231.5v.6l-.2 .2h-.4l-.5-.5v-.6l1.7 .4M314.1 232.1l.6 .5M314.2 233.2l.5 .6-.1 .5-1.6-.3M317.8 221.3v27.3h-7v-8.2l-3.1-8.5M324.6 238.1l2.5 .6M325.5 234.7v-.3a.86 .86 0 0 1 1.1-.1 .86 .86 0 0 1 .3 1.1l-2-.4-.3-.7 .6 .1 .6 .8M325.5 232.4l1.6 1.6M326.1 239.3v1.8M327.1 232.9l-1.6 .6M332.6 238.1l2.5 .6M333 239.9l2.1 .5M333.5 234.7v-.3a.86 .86 0 0 1 1.1-.1 .86 .86 0 0 1 .3 1.1l-2-.4-.3-.7 .6 .1 .6 .8"/>
<path d="M333.5 232.4l1.6 1.6M334.1 239.3v1.8M335.1 232.9l-1.6 .6M353.4 238.9l1.7 1.5M353.4 235.9l1.7 .4M353.4 232.9l1.7 .4M354.6 236.2l.5 .6-.1 .5-1.6-.3M355 238.7v.1l-.1-.1M355 231.5v.3l-.1-.2M355.1 234.1l-1.7-.4 1.4 1-1.4 .4 1.7 .4M355.1 232.2l-1.5-.3-.2 .5 .5 .6M355.1 239.3l-1.7 .7"/>
<path d="M95.3 240.7v1M96.1 240.6l-2.5 .1 2.5 1.5M134.9 241.1v-.3a.91 .91 0 0 1 1.2-.2 .91 .91 0 0 1 .3 1.1l-2.1-.4-.2-.6h.6l.6 .9M313.9 240.8v1M314.7 240.7l-2.5 .2 2.5 1.4M353.4 241.2a.86 .86 0 0 1 1.1-.6 .86 .86 0 0 1 .6 1.1l-.5 .2-1.8-.4-.2-.4 .1-.4a.82 .82 0 0 1 .9 .8l.2 .2"/>
<circle cx="34.8" cy="63" r="1.01"/>
<circle cx="85.4" cy="63" r=".99"/>
<circle cx="150.3" cy="63" r="1"/>
<circle cx="253.3" cy="63.1" r="1"/>
<circle cx="304" cy="63.1" r="1"/>
<circle cx="368.8" cy="63.1" r=".99"/>
</g>
<path d="M35.8 63l-.1 .4M86.4 63l-.1 .4M151.3 63l-.1 .4M254.3 63.1v.4M305 63.1l-.2 .5M369.8 63.1l-.1 .4" fill="none" stroke="#fff" stroke-width=".3"/>
<g fill="#fff" stroke="#fff" stroke-width=".3">
<path d="M34 62.4l-.2 .6zM34 62.4l-.1 1-.1-.4zM34.1 62.3l-.2 1.1zM34.1 62.3l-.1 1.3zM34.1 62.3l-.1 1.3 .2-1.4zM34.2 62.2l-.1 1.5zM34.2 62.2l-.1 1.5zM34.3 62.1l-.1 1.7zM34.4 62l-.2 1.8zM34.4 62l-.1 1.8zM34.4 62l-.1 1.8zM34.5 62l-.1 1.9zM34.5 62l-.1 1.9zM34.6 62l-.1 2zM34.6 62l-.1 2zM34.7 62l-.2 2zM34.7 62l-.1 2zM34.8 62l-.2 2zM34.8 62l-.1 2zM34.9 62l-.2 2zM34.9 62l-.1 2zM35 62l-.2 2zM35 62l-.1 2zM35.1 62l-.2 2zM35.1 62l-.1 2zM35.2 62l-.2 2zM35.2 62l-.1 2zM35.3 62.1l-.2 1.9zM35.3 62.1l-.1 1.8zM35.4 62.2l-.2 1.7zM35.4 62.2l-.1 1.6zM35.5 62.3l-.2 1.5zM35.5 62.3l-.1 1.5zM35.6 62.4l-.2 1.4zM35.6 62.4l-.1 1.3zM35.7 62.6l-.2 1.1zM35.7 62.6l-.1 1zM35.8 63l-.2 .6z"/>
<path d="M84.6 62.4l-.2 .6zM84.6 62.4l-.1 1zM84.6 62.4l-.1 1zM84.7 62.3l-.1 1.3zM84.8 62.2l-.2 1.4zM84.8 62.2l-.1 1.5zM84.8 62.2l-.1 1.5 .2-1.6zM84.9 62.1l-.1 1.7zM84.9 62.1l-.1 1.7zM85 62.1l-.1 1.8zM85 62.1l-.1 1.8zM85.1 62l-.1 1.9zM85.1 62l-.1 1.9zM85.2 62l-.1 2zM85.2 62l-.1 2zM85.3 62l-.1 2zM85.3 62l-.1 2zM85.4 62l-.2 2zM85.4 62l-.1 2zM85.5 62l-.2 2zM85.5 62l-.1 2zM85.6 62l-.2 2zM85.6 62l-.1 2zM85.7 62l-.2 2zM85.7 62l-.1 2zM85.8 62.1l-.2 1.9zM85.8 62.1l-.1 1.9zM85.9 62.1l-.2 1.9zM85.9 62.1l-.1 1.8zM86 62.2l-.2 1.7zM86 62.2l-.1 1.7zM86.1 62.3l-.2 1.6zM86.1 62.3l-.1 1.5zM86.2 62.4l-.2 1.4zM86.2 62.4l-.1 1.3zM86.3 62.6l-.2 1.1zM86.3 62.6l-.1 1zM86.4 63l-.2 .6z"/>
<path d="M149.4 62.4l-.1 .6zM149.4 62.4v1zM149.4 62.4v1l.2-1.1zM149.6 62.3l-.2 1.3zM149.6 62.2l-.2 1.4zM149.6 62.2v1.5zM149.6 62.2v1.5zM149.7 62.1l-.1 1.7zM149.7 62.1l-.1 1.7zM149.9 62.1l-.2 1.8zM149.9 62.1l-.2 1.8zM149.9 62v1.9zM149.9 62v1.9zM150.1 62l-.2 2zM150.1 62l-.2 2zM150.2 62l-.1 2zM150.2 62l-.1 2zM150.2 62l-.1 2zM150.2 62v2zM150.4 62l-.2 2zM150.4 62l-.2 2zM150.5 62l-.3 2zM150.5 62l-.1 2zM150.5 62l-.1 2zM150.5 62v2zM150.7 62.1l-.2 1.9zM150.7 62.1l-.2 1.9zM150.7 62.1l-.2 1.9zM150.7 62.1v1.8zM150.8 62.2l-.1 1.7zM150.8 62.2l-.1 1.7zM151 62.3l-.3 1.6zM151 62.3l-.2 1.5zM151 62.4l-.2 1.4zM151 62.4v1.3zM151.2 62.6l-.2 1.1zM151.2 62.6l-.2 1zM151.3 63l-.3 .6z"/>
<path d="M252.5 62.5l-.2 .6zM252.5 62.5l-.1 1zM252.5 62.5l-.1 1 .2-1.1zM252.6 62.4l-.1 1.3zM252.6 62.4l-.1 1.3zM252.7 62.3l-.1 1.5zM252.7 62.3l-.1 1.5 .3-1.6zM252.9 62.2l-.2 1.7zM252.9 62.2l-.2 1.7zM252.9 62.2v1.8zM252.9 62.2v1.8zM253 62.1l-.1 1.9zM253 62.1l-.1 1.9zM253.2 62.1l-.2 1.9zM253.2 62.1l-.2 1.9zM253.2 62.1v2zM253.2 62.1v2zM253.3 62.1l-.1 2zM253.3 62.1l-.1 2zM253.4 62.1l-.2 2zM253.4 62.1l-.1 2zM253.5 62.1l-.2 2zM253.5 62.1l-.1 2zM253.6 62.1l-.2 2zM253.6 62.1l-.1 2zM253.7 62.2l-.2 1.9zM253.7 62.2l-.1 1.8zM253.8 62.2l-.2 1.8zM253.8 62.2l-.1 1.8zM253.9 62.3l-.2 1.7zM253.9 62.3l-.1 1.7zM254 62.4l-.2 1.6zM254 62.4l-.1 1.5zM254.1 62.5l-.2 1.4zM254.1 62.5l-.1 1.3zM254.3 62.6l-.3 1.2zM254.3 62.6l-.2 1.1zM254.3 63.1l-.2 .6z"/>
<path d="M303.1 62.5l-.1 .6zM303.1 62.5v1.1zM303.3 62.4l-.2 1.2zM303.3 62.4l-.2 1.3zM303.3 62.4l-.2 1.3zM303.4 62.3l-.1 1.5zM303.4 62.3l-.1 1.5zM303.4 62.3v1.6zM303.4 62.3v1.6zM303.6 62.2l-.2 1.8zM303.6 62.2l-.2 1.8zM303.7 62.2l-.1 1.8zM303.7 62.2l-.1 1.8zM303.7 62.1v2zM303.7 62.1v2zM303.9 62.1l-.2 2zM303.9 62.1l-.2 2zM304 62.1l-.1 2zM304 62.1l-.1 2zM304.1 62.1l-.2 2zM304.1 62.1l-.1 2zM304.2 62.1l-.2 2zM304.2 62.1l-.1 2zM304.2 62.2l-.1 1.9zM304.2 62.2v1.9zM304.4 62.2l-.2 1.9zM304.4 62.2l-.2 1.9zM304.5 62.3l-.3 1.8zM304.5 62.3l-.1 1.7zM304.5 62.3l-.1 1.7zM304.5 62.3v1.7zM304.7 62.4l-.2 1.6zM304.7 62.4l-.2 1.5zM304.8 62.5l-.3 1.4zM304.8 62.5l-.1 1.3zM304.8 62.7l-.1 1.1zM304.8 62.7v1l.2-.6zM305 63.1l-.2 .6z"/>
<path d="M368 62.5l-.2 .6zM368 62.5l-.1 1-.1-.4zM368.1 62.4l-.2 1.1zM368.1 62.4l-.1 1.3zM368.1 62.4l-.1 1.3 .2-1.4zM368.2 62.3l-.1 1.5zM368.2 62.3l-.1 1.5zM368.3 62.3l-.1 1.6zM368.3 62.3l-.1 1.6zM368.4 62.2l-.1 1.8zM368.4 62.2l-.1 1.8zM368.5 62.2l-.1 1.8zM368.5 62.2l-.1 1.8zM368.6 62.1l-.1 2zM368.6 62.1l-.1 2zM368.7 62.1l-.2 2zM368.7 62.1l-.1 2zM368.8 62.1l-.1 2zM368.8 62.1l-.1 2zM368.9 62.1l-.2 2zM368.9 62.1l-.1 2zM369 62.1l-.2 2zM369 62.1l-.1 2zM369.1 62.2l-.2 1.9zM369.1 62.2l-.1 1.9zM369.2 62.2l-.2 1.9zM369.2 62.2l-.1 1.9zM369.3 62.3l-.2 1.8zM369.3 62.3l-.1 1.7zM369.4 62.3l-.2 1.7zM369.4 62.3l-.1 1.7zM369.5 62.4l-.2 1.6zM369.5 62.4l-.1 1.5zM369.6 62.5l-.2 1.4zM369.6 62.5l-.1 1.3zM369.7 62.7l-.2 1.1zM369.7 62.7l-.1 1zM369.8 63.1l-.2 .6z"/>
</g>
<path d="M237 277.1v15M247 277.1v15M270 277.1v15M285 277.1v15M295 277.1v15h120v-15h-185v15M403.5 277.1v15M403.5 282.1h11.5" fill="none" stroke="#000" stroke-width=".59"/>
<path d="M230 282.1h65M230 287.1h65M230 292.1h65" fill="none" stroke="#000" stroke-width=".3"/>
<!-- layer: G -->
<path d="M77.2 159.2h21.4v16.2h-21.4zM295.9 159h21.5v16.2h-21.5zM81.4 175.4v20.3h17.7M300.2 175.2v20.3h17.6" fill="none" stroke="#0f0" stroke-width=".3"/>
<path d="M0 .1h419.9v296.9h-419.9z" fill="none" stroke="#000" stroke-width=".3"/>
<text font-size="7.1" x="374.6" y="297.7">Формат А3</text>
<g font-size="6.6">
<text x="306.9" y="46.9" transform="rotate(-90 306.9 46.9)">Цепь</text>
<text x="327" y="263.5">НД2</text>
</g>
<g font-size="6.2">
<text x="88.2" y="46.6" transform="rotate(-90 88.2 46.6)">Цепь</text>
<text x="153.1" y="46.6" transform="rotate(-90 153.1 46.6)">Цепь</text>
<text x="256.1" y="46.9" transform="rotate(-90 256.1 46.9)">Цепь</text>
<text x="371.5" y="46.9" transform="rotate(-90 371.5 46.9)">Цепь</text>
<text x="379.6" y="45.2" transform="rotate(-90 379.6 45.2)">-E</text>
<text x="304.1" y="241.7" transform="rotate(-90 304.1 241.7)">Цепь</text>
<text x="323.9" y="286.6">14192.012/2024-АТХ</text>
</g>
<g font-size="5.7">
<text x="61.4" y="45.2" transform="rotate(-90 61.4 45.2)">РЕ</text>
<text x="160.9" y="45.2" transform="rotate(-90 160.9 45.2)">-E</text>
<text x="177.4" y="47.3" transform="rotate(-90 177.4 47.3)">экран</text>
<text x="280.1" y="45.2" transform="rotate(-90 280.1 45.2)">РЕ</text>
<text x="395.8" y="47.6" transform="rotate(-90 395.8 47.6)">экран</text>
<text x="32.8" y="149.6">XS7</text>
<text x="251.2" y="149.9">XS8</text>
</g>
<g font-size="5.3">
<text x="49" y="44.1">N</text>
<text x="267.4" y="44.1">N</text>
<text x="49" y="64.6">2</text>
<text x="56.8" y="64.6">3</text>
<text x="315.4" y="218.7">2</text>
<text x="323.5" y="218.7">3</text>
</g>
<g font-size="4.9">
<text x="99.5" y="64.6">2</text>
<text x="107.6" y="64.6">3</text>
<text x="164.4" y="64.6">2</text>
<text x="172.5" y="64.6">3</text>
<text x="267.4" y="64.6">2</text>
<text x="275.5" y="64.6">3</text>
<text x="318.2" y="64.6">2</text>
<text x="326.3" y="64.6">3</text>
<text x="334.1" y="64.6">4</text>
<text x="374.6" y="64.6">4</text>
<text x="382.8" y="64.6">5</text>
<text x="390.9" y="64.6">6</text>
<text x="96.7" y="218.4">2</text>
<text x="104.8" y="218.4">3</text>
<text x="112.9" y="218.4">4</text>
<text x="120.6" y="218.4">5</text>
<text x="128.8" y="218.4">6</text>
<text x="136.9" y="218.4">7</text>
<text x="339.4" y="218.4">5</text>
</g>
<g font-size="4.8">
<text x="377.6" y="17.6">ШАУ-ВОС-1</text>
<text x="29.2" y="70.6" transform="rotate(-90 29.2 70.6)">X6</text>
<text x="78.6" y="70.6" transform="rotate(-90 78.6 70.6)">X31</text>
<text x="144.8" y="67.3" transform="rotate(-90 144.8 67.3)">X39</text>
<text x="247.7" y="68.3" transform="rotate(-90 247.7 68.3)">X7</text>
<text x="297.1" y="70.7" transform="rotate(-90 297.1 70.7)">X32</text>
<text x="363.3" y="67.4" transform="rotate(-90 363.3 67.4)">X39</text>
<text x="42.3" y="75.1" transform="rotate(-90 42.3 75.1)">1</text>
<text x="50.3" y="75.4" transform="rotate(-90 50.3 75.4)">2</text>
<text x="58.6" y="75.3" transform="rotate(-90 58.6 75.3)">3</text>
<text x="91.9" y="75.6" transform="rotate(-90 91.9 75.6)">1</text>
<text x="99.9" y="75.8" transform="rotate(-90 99.9 75.8)">2</text>
<text x="108.3" y="75.4" transform="rotate(-90 108.3 75.4)">3</text>
<text x="116.3" y="75.6" transform="rotate(-90 116.3 75.6)">4</text>
<text x="124.5" y="75.4" transform="rotate(-90 124.5 75.4)">5</text>
<text x="132.5" y="75.7" transform="rotate(-90 132.5 75.7)">6</text>
<text x="260.9" y="75.3" transform="rotate(-90 260.9 75.3)">1</text>
<text x="268.9" y="75.6" transform="rotate(-90 268.9 75.6)">2</text>
<text x="277.2" y="75.4" transform="rotate(-90 277.2 75.4)">3</text>
<text x="310.6" y="75.4" transform="rotate(-90 310.6 75.4)">1</text>
<text x="318.6" y="75.7" transform="rotate(-90 318.6 75.7)">2</text>
<text x="327" y="75.2" transform="rotate(-90 327 75.2)">3</text>
<text x="335" y="75.5" transform="rotate(-90 335 75.5)">4</text>
<text x="343.2" y="75.2" transform="rotate(-90 343.2 75.2)">5</text>
<text x="351.2" y="75.5" transform="rotate(-90 351.2 75.5)">6</text>
<text x="157.8" y="87.1" transform="rotate(-90 157.8 87.1)">1</text>
<text x="165.1" y="86.7" transform="rotate(-90 165.1 86.7)">2</text>
<text x="376.5" y="86.9" transform="rotate(-90 376.5 86.9)">1</text>
<text x="383.8" y="86.6" transform="rotate(-90 383.8 86.6)">2</text>
<text x="57.1" y="107.7">Н.НД1</text>
<text x="124" y="107.4">К2.НД1</text>
<text x="299" y="107.9">К1.НД2</text>
<text x="342.3" y="107.7">K2.НД2</text>
<text x="80.9" y="108.2">К1.НД1</text>
<text x="275.3" y="108">Н.НД2</text>
<text x="50.2" y="123.6" transform="rotate(-90 50.2 123.6)">ВВГнг(А)-LS 3х1,5</text>
<text x="268.8" y="123.7" transform="rotate(-90 268.8 123.7)">ВВГнг(А)-LS 3х1,5</text>
<text x="42.6" y="137.4" transform="rotate(-90 42.6 137.4)">1</text>
<text x="50.6" y="137.7" transform="rotate(-90 50.6 137.7)">2</text>
<text x="261.1" y="137.5" transform="rotate(-90 261.1 137.5)">1</text>
<text x="269.1" y="137.8" transform="rotate(-90 269.1 137.8)">2</text>
<text x="58.8" y="138.2" transform="rotate(-90 58.8 138.2)">3</text>
<text x="277.4" y="138.3" transform="rotate(-90 277.4 138.3)">3</text>
<text x="85" y="156.9" transform="rotate(-90 85 156.9)">МКШнг(А)-LS 7х0,75</text>
<text x="303.8" y="156.7" transform="rotate(-90 303.8 156.7)">МКШнг(А)-LS 7х0,75</text>
<text x="42.5" y="165.3" transform="rotate(-90 42.5 165.3)">L</text>
<text x="50.5" y="165.5" transform="rotate(-90 50.5 165.5)">N</text>
<text x="58.8" y="165.4" transform="rotate(-90 58.8 165.4)">PE</text>
<text x="261.1" y="165.4" transform="rotate(-90 261.1 165.4)">L</text>
<text x="269.1" y="165.6" transform="rotate(-90 269.1 165.6)">N</text>
<text x="277.3" y="165.6" transform="rotate(-90 277.3 165.6)">PE</text>
<text x="129.4" y="176.9" transform="rotate(-90 129.4 176.9)">МКЭШнг(А)-LS 2х0,75</text>
<text x="348.1" y="176.7" transform="rotate(-90 348.1 176.7)">МКЭШнг(А)-LS 2х0,75</text>
<text x="157.6" y="189.4" transform="rotate(-90 157.6 189.4)">1</text>
<text x="165.7" y="189.7" transform="rotate(-90 165.7 189.7)">2</text>
<text x="376.2" y="189.6" transform="rotate(-90 376.2 189.6)">1</text>
<text x="384.2" y="189.8" transform="rotate(-90 384.2 189.8)">2</text>
<text x="106.1" y="194.1" transform="rotate(-90 106.1 194.1)">1</text>
<text x="114.1" y="194.4" transform="rotate(-90 114.1 194.4)">2</text>
<text x="324.9" y="194" transform="rotate(-90 324.9 194)">1</text>
<text x="332.9" y="194.3" transform="rotate(-90 332.9 194.3)">2</text>
<text x="90" y="199.8" transform="rotate(-90 90 199.8)">1</text>
<text x="98" y="200.1" transform="rotate(-90 98 200.1)">2</text>
<text x="308.7" y="199.7" transform="rotate(-90 308.7 199.7)">1</text>
<text x="316.7" y="200" transform="rotate(-90 316.7 200)">2</text>
<text x="406.4" y="288.4">5.2</text>
</g>
<g font-size="4.4">
<text x="115.7" y="64.2">4</text>
<text x="331.3" y="218.4">4</text>
<text x="347.5" y="218.4">6</text>
<text x="355.2" y="218.4">7</text>
</g>
<g font-size="4">
<text x="405.2" y="280.7">Лист</text>
<text x="230.4" y="290.6">Изм</text>
<text x="238" y="290.6">Лист</text>
<text x="251.5" y="290.2">№ докум</text>
<text x="271.1" y="290.6">Подпись</text>
<text x="285.5" y="290.4">Дата</text>
</g>
<g font-size="3.6">
<text x="44.5" y="46.5" transform="rotate(-90 44.5 46.5)">~220V</text>
<text x="263.1" y="46.6" transform="rotate(-90 263.1 46.6)">~220V</text>
</g>
<g font-size="3.5">
<text x="40.9" y="63.9">1</text>
<text x="91.4" y="63.9">1</text>
<text x="156.3" y="63.9">1</text>
<text x="259.3" y="63.9">1</text>
<text x="88.9" y="218">1</text>
<text x="307.3" y="218">1</text>
</g>
<text font-size="3.1" x="310.1" y="63.9">1</text>
</svg>
